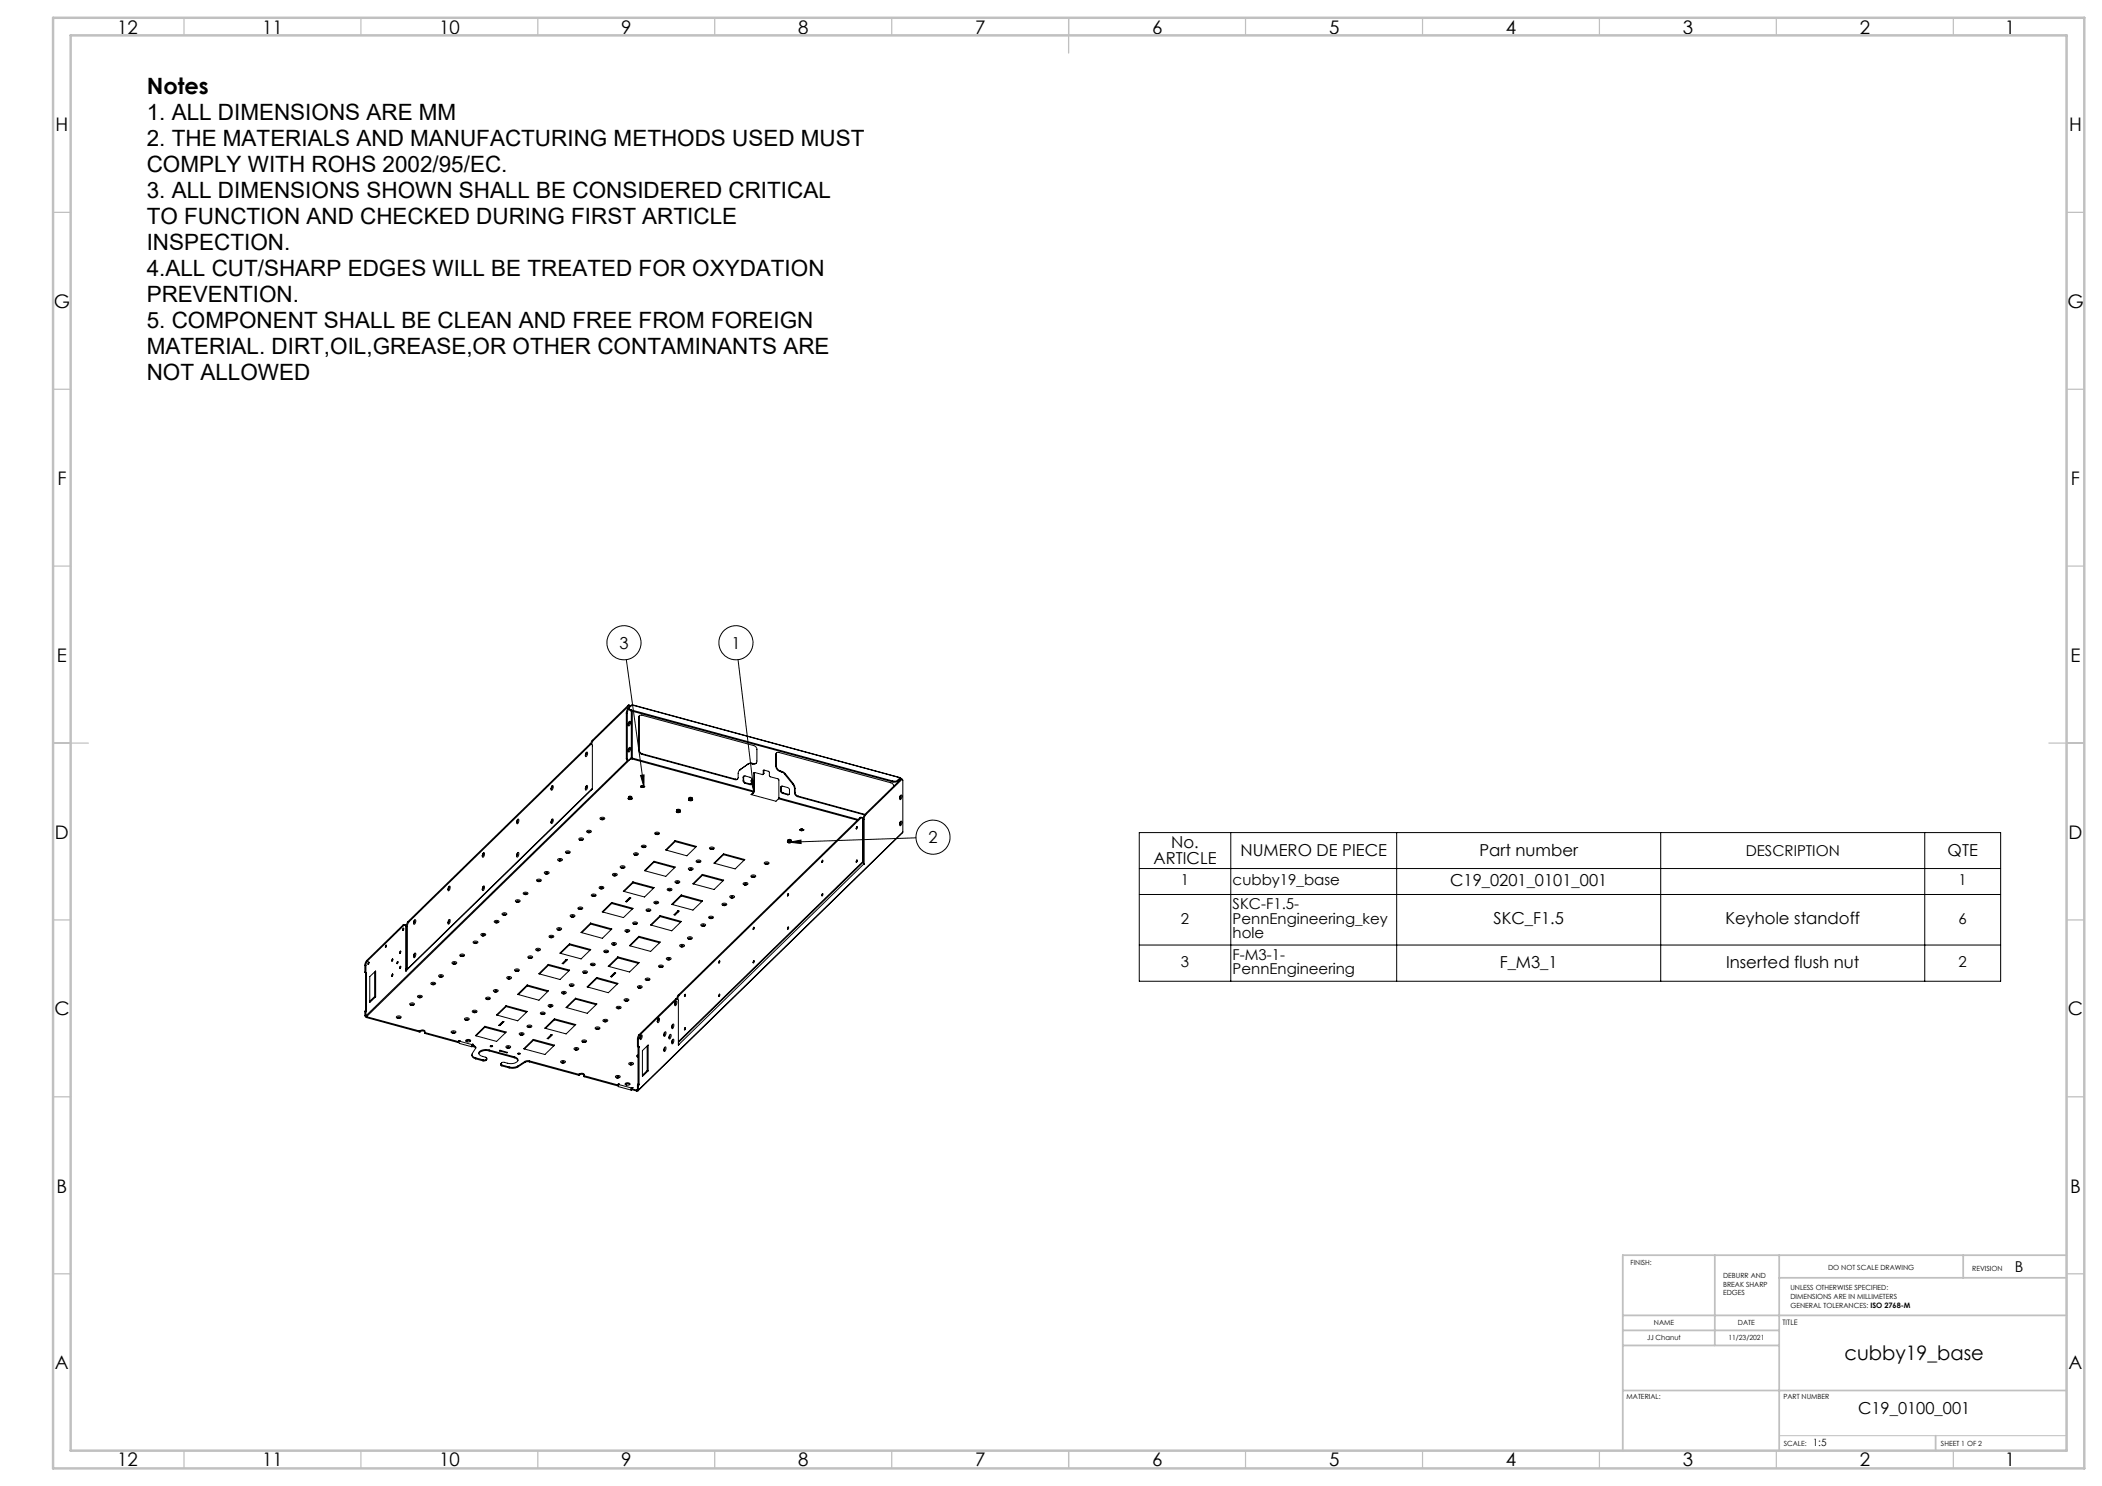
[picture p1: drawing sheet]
<svg xmlns="http://www.w3.org/2000/svg" width="594mm" height="420mm" viewBox="0 0 594 420" stroke-linecap="round" stroke-linejoin="round" font-family="sans-serif">
<g fill="none" stroke="#000" stroke-width=".28">
<path d="M177 186.4l5 36M177.5 199.3h.5M177.5 199.3l-10.1 10M177.5 199.3l.3 .1M177.8 199.4l.2-.1 .1 .3M177.8 199.4l-10.2 9.9M178.1 199.6l-.7 .7M178.1 199.6h.1M178.4 199.5l-.3 .1M178.6 199.3l-.7 .6a.45 .45 0 0 0 0 .5 .45 .45 0 0 0 .4 .2M178.6 199.3l75.9 20.5M178.6 199.3l75.7 20.5"/>
<path d="M208.6 186.5l4.5 37.4M165.6 212.8l.1 .3-.3 .4zM165.7 212.6h.1a.81 .81 0 0 1-.3 1.2v-.6zM166.7 210.3l.2 .1M166.7 210.3l-51.4 50.2M166.9 210.4l.4-.1 .1 .4v12.1M166.9 210.4l-51.3 50.1M167.2 210.3h-.5M167.4 209.3l-.5 .9M167.4 209.3h.2M167.6 209.3l-.4 1M177 214.3l.1 .4 .3 .2"/>
<path d="M177 201.6l.3 .1M177 214.3l.3 .1M177 201.6v12.7M177.3 201.7v12.7M177.4 214.9l-74 72.2M177.4 200.3l-.4 1.3M177.4 200.3h.3M177.7 204.2l-.2 .5M177.7 211.5l-.2 .6M177.7 204.1l.1 .2-.2 .5zM177.7 211.5l.1 .4-.3 .2M177.7 200.3l-.4 1.4"/>
<path d="M177.8 200.2l.1 .5 .4 .2M177.8 200.3h-.1M177.9 203.9a.57 .57 0 0 1 .4 .5 .57 .57 0 0 1-.3 .5l-.2 .3a.75 .75 0 0 1 .1-1.3zM177.9 211.3a.57 .57 0 0 1 .4 .4 .57 .57 0 0 1-.3 .6l-.2 .2a.75 .75 0 0 1 .1-1.2zM178.2 214.4h.1M178.3 214.4l-74.7 73M178.3 214.4l.3 .1M178.3 200.6v.3M178.3 200.6l74 20.2M178.3 200.9l74 20.1M178.4 214.1l-.8 .8-.3-.5M178.4 200.9v13.2"/>
<path d="M178.6 214.5l34.3 9.4M178.7 214.3l-.1 .2M178.7 214.1h-.3M178.7 214.3l34.3 9.3M178.7 201v13.3M180.5 202.8a.69 .69 0 0 1 .9-.7l31.6 8.6a1.19 1.19 0 0 1 .9 1.1v3.3a.89 .89 0 0 1-1.2 .9M180.5 212.1l.4 .8 .5 .3M180.5 202.8v9.3M180.7 212a1.19 1.19 0 0 0 .8 1.1M180.7 202.6l-.2 .2M180.7 212l-.2 .1M180.7 202.6v9.4"/>
<path d="M180.8 202.2l-.1 .4M181 219.2l1-.2v3.4zM181.4 213.2l26.3 7.2M181.5 213.1l-.1 .1M181.5 213.1l26.4 7.1M209.1 217.6l-.5 .7v1.5a.62 .62 0 0 1-.9 .6M209.1 217.6l.2-.2-.3 .3M210 219.7l.1-.3 .4-.1 1.8 .6 .2 1.6-.6 .3M210 219.7v1M210.1 219.6l-.1 .1M210.1 219.6v1M210.2 219.3l-.1 .3"/>
<path d="M211.6 215.8l-.2 .2 .9-.2M211.6 215.8l-2.5 1.8M212.3 215.8l.4 .2M212.4 215.7l-.8 .1M212.4 215.7l.4 .1M212.4 215.7l-.1 .1M212.8 215.8l-.1 .2M213 218.5l.3-.1 2.2 .6 .2-.3M213 218.5v5.1M213 218.5l.2-.1v5M213.7 215.7l-.9 .1M215.7 217.9l.2-.3 1.3 .4 .2 .3 .1 1.1 2.6 .9v5.2"/>
<path d="M215.7 217.9v.8M215.9 218.6l-.2 .3M215.9 217.7l-.2 .2M215.9 217.7v.9M215.9 218.6l-.2 .1M219.2 213.3a.62 .62 0 0 1 .9-.6l31.6 8.5 .7 .5 .2 .5M219.2 216.5a1.71 1.71 0 0 0 1.3 1.6M219.2 213.3v3.2M219.4 216.4a1.71 1.71 0 0 0 1.2 1.5M219.4 213.1l-.2 .2M219.4 216.4l-.2 .1M219.4 213.1v3.3"/>
<path d="M219.5 212.7l-.1 .4M220.5 218.1l.3 .1M220.6 217.9l-.1 .2M220.6 217.9l.4 .1M220.8 218.2l.9 .6M221 218l.9 .6M221 218l-.2 .2M221.7 218.8l2.3 2.8M221.9 218.6l-.2 .2M221.9 218.6l2.3 2.9M254.3 219.8h.2l.1 .2M254.3 219.8l-.7 .7"/>
<path d="M254.3 219.8v.3M146.2 231.8l-.1 .7zM146.3 231.6l.1-.1a.77 .77 0 0 1-.3 1.3v-.7zM155.7 222.9l.3-.2-.1-.4-.2 .6M155.9 231.8l.1 .2-.3 .4zM156 222.1l.1-.1a.8 .8 0 0 1-.3 1.3v-.7zM156 231.5h.1a.77 .77 0 0 1-.3 1.2v-.6zM163.7 237a.72 .72 0 0 1 1.2 .3 .65 .65 0 0 1-.8 .3 .65 .65 0 0 1-.4-.6zM163.9 237.4h.7M165.6 222.3l-.1 .6 .2-.3-.1-.3M165.7 222.1l.1-.1a.84 .84 0 0 1-.3 1.3v-.7zM165.8 234.9a.74 .74 0 0 1 1.3 .2 .83 .83 0 0 1-1.3-.2z"/>
<path d="M166.1 235.1l.4-.1 .3 .3a.35 .35 0 0 1-.4 .1 .35 .35 0 0 1-.3-.3zM166.1 235.2h.7M167.1 223.3h.1M167.2 223.3h-.1M167.2 223.2v.1M167.4 222.8l-52.4 51.3M167.4 222.8l-52.3 51.1M169.6 231.2a.72 .72 0 0 1 1.3 .3 .68 .68 0 0 1-.8 .3 .68 .68 0 0 1-.5-.6zM169.9 231.4a.32 .32 0 0 1 .4-.1 .32 .32 0 0 1 .2 .3l-.3 .1zM169.9 231.5h.6M177.6 225.6l.9-.1a.48 .48 0 0 1-.4 .5 .48 .48 0 0 1-.5-.4zM177.6 225.3l.3 .2"/>
<path d="M177.7 225.4l-.2 .2a.59 .59 0 0 0 .5 .4 .59 .59 0 0 0 .6-.4l-.1-.2M177.7 225.1v.1a.39 .39 0 0 0 .4 .3 .39 .39 0 0 0 .3-.4M177.8 225.1l.7 .1a.39 .39 0 0 1-.4 .2 .39 .39 0 0 1-.4-.3zM177.8 225.5l.1 .3h.4v-.3M178.5 225.3l-.1 .2h-.5M181.1 222.3h.1M181.1 222.3l.4 .2 .4-.1M181.1 222.3a.51 .51 0 0 0 .9 0M181.2 222.4h.1M181.2 222.2a.46 .46 0 0 1 .7 .2 .43 .43 0 0 1-.4 .2 .43 .43 0 0 1-.3-.4zM181.2 222.2l.1 .3 .6-.1M181.2 222.2h.7v.2"/>
<path d="M181.2 222.2l.4-.1 .4 .2M181.2 222.2l-.1 .1M181.3 222.2h.4l.1 .1-.3 .2zM181.3 222.4l.2-.2 .3 .2M181.3 239a.76 .76 0 0 1 1.3 .3 .83 .83 0 0 1-1.3-.2zM181.4 222.4h.3zM181.6 239.3a.33 .33 0 0 1 .4-.1 .33 .33 0 0 1 .2 .3 .33 .33 0 0 1-.4 .1 .33 .33 0 0 1-.2-.3zM181.6 239.4h.6M181.9 222.4h.1M182 222.3h.1M182 222.3l-.1 .1M185.1 235.4a.76 .76 0 0 1 1.2 .3 .83 .83 0 0 1-1.3-.2z"/>
<path d="M185.3 235.8h.7M185.4 235.6l.3-.1 .3 .2-.3 .2zM190.8 237.6v.3M190.8 237.9l-2.5 2.4M190.8 237.9l5.8 1.5M191.2 229.3h1a.48 .48 0 0 1-.5 .4 .48 .48 0 0 1-.5-.4zM191.2 229l.3 .3M191.3 229.1l-.2 .2a.59 .59 0 0 0 .6 .4 .59 .59 0 0 0 .6-.4l-.2-.2M191.3 228.8v.1a.39 .39 0 0 0 .4 .3 .39 .39 0 0 0 .4-.4M191.4 228.8h.6a.34 .34 0 0 1-.3 .3 .34 .34 0 0 1-.4-.3zM191.5 229.3l.1 .2h.2l.1-.2M192.2 229l-.4 .3h-.3"/>
<path d="M194.7 225.6l.2 .3M194.7 225.5l.1-.1a.4 .4 0 0 1 .4-.1 .4 .4 0 0 1 .3 .4l-.4 .1zM194.7 225.8a.56 .56 0 0 0 .4 .6 .56 .56 0 0 0 .7-.4l-.3-.2M194.8 225.8l-.1 .1a.48 .48 0 0 0 .5 .4 .48 .48 0 0 0 .4-.4l-.1-.1M194.8 225.5h-.1a.4 .4 0 0 0 .5 .3 .4 .4 0 0 0 .3-.3M194.8 225.8h.1M194.8 225.8l.1 .1M194.9 225.9l.2 .2 .3-.2M195 225.5h.3zM195.5 225.8l-.6 .1M195.5 225.8h.1M195.6 225.6l-.2 .3h-.5"/>
<path d="M200.5 239.7a.74 .74 0 0 1 1.3 .2 .83 .83 0 0 1-1.3-.2zM200.8 240h.7M200.9 239.8a.33 .33 0 0 1 .3-.1 .33 .33 0 0 1 .3 .3 .33 .33 0 0 1-.4 .1 .33 .33 0 0 1-.2-.3zM207.9 220.2l-.2 .2M208.5 220.2h-.6M210 220.7l.5 .7M210.1 220.6l.6 .6M210.1 220.6l-.1 .1M210.5 221.4l1.4 .4M210.7 221.2l-.2 .2M210.7 221.2l1.4 .4M212.1 221.6h.3"/>
<path d="M212.1 221.6l-.2 .2M212.2 220.6l1-.1-.1 3.4zM212.9 223.9l-.7 .7 7.1 1.9 .7-.7M212.9 223.9v.2M212.9 224.1l-.5 .5M213 223.6l-.1 .3M213.2 223.4l-.3 .7M213.2 223.4l-.2 .2M220 225.8l22.3 6M220.1 225.5l-.1 .3M220.1 225.5l22.4 6.1M220.6 222.6l.1-.3 .5-.1 1.8 .6 .1 1.6-.5 .2"/>
<path d="M220.6 223.6l.1 .3 .5 .3M220.6 222.6v1M220.8 223.5l.5 .6M220.8 222.4l-.2 .2M220.8 223.5l-.2 .1M220.8 222.4v1.1M220.8 222.2v.2M221.2 224.2l1.4 .4M221.3 224.1l-.1 .1M221.3 224.1l1.4 .4M222.6 237.5l.3 .3M222.7 237.7l-.2 .2 .3 .3"/>
<path d="M222.7 237.7l-.1 .3 .2 .2M222.7 224.5h.4M222.7 237.4a.41 .41 0 0 0 .4 .4 .41 .41 0 0 0 .4-.4M222.7 224.5l-.1 .1M222.7 237.4a.32 .32 0 0 1 .5-.2 .32 .32 0 0 1 .1 .4h-.4zM222.7 237.7l.1 .1M222.8 237.8h.1M222.8 237.8l.2 .2h.2l.1-.2M222.9 237.8l.6-.1 .1 .3-.8 .2M223.1 238l3.2-.6 .1 1zM223.5 237.7l.2 .2-.1 .2-.8 .1M223.6 237.5l-.4 .3h-.3"/>
<path d="M224 221.6l.5 1.4M224.2 221.5l.5 1.3M224.2 221.5l-.2 .1M224.5 224.1l.1 .5 .8 .6M224.5 223v1.1M224.7 223.9a1.19 1.19 0 0 0 .9 1.1M224.7 222.8l-.2 .2M224.7 223.9l-.2 .2M224.7 222.8v1.1M225.4 225.2l18.9 5.1M225.6 225l-.2 .2M225.6 225l18.8 5.2"/>
<path d="M226.1 234.5h.1M226.1 234.5l.2 .3 .6-.1M226.1 234.5l.2 .3 .7-.3M226.2 234.4a.44 .44 0 0 1 .4-.1 .44 .44 0 0 1 .3 .4 .43 .43 0 0 1-.4 .1 .43 .43 0 0 1-.3-.4zM226.2 234.4l.1 .4 .6-.1M226.2 234.4h.6l.1 .3M226.2 234.4l-.1 .1M226.2 234.4l.4-.1 .4 .2M226.2 234.7h.1M226.3 234.5l.4-.1 .1 .2-.3 .1zM226.3 234.7l.2-.2 .3 .2M226.4 234.7h.3z"/>
<path d="M226.9 234.7h.1M227 234.5h.1M227 234.5l-.1 .2M242.1 233.7l.2 .2-.3 .4zM242.1 233.7l-.1 .6zM243 231.1h.6M243 231.1l.3 .1M243 231.1l-51.3 50.2M243.3 231.2l.3-.1 .2 .3v12.2M243.3 231.2l-51.4 50.1M243.8 232.3h.1M243.8 232h.1"/>
<path d="M243.9 231.5l.3 .1M243.9 231.5v12.3M244.2 231.6v12.6M244.4 230.2l-.5 1.3M244.4 230.2l.3 .1M244.7 230.3l-.5 1.3M252.3 220.8v.2M253.6 220.5l-.6 .3h-.7M253.6 220.8l-.7 .3-.6-.1M253.6 220.5v.3M254.3 220.2h.1M254.3 220.1l.1 .1"/>
<path d="M254.3 220.1l-.7 .7M254.4 225l-.2 .5M254.4 232.4l-.2 .5M254.4 232.4l.1 .1-.2 .5zM254.4 220.2l.1 .1M254.4 225l-.1 .7zM254.4 220.2v.2M254.6 224.7a.57 .57 0 0 1 .3 .5 .57 .57 0 0 1-.2 .6l-.2 .2a.77 .77 0 0 1 .1-1.3zM254.6 232.1a.57 .57 0 0 1 .3 .5 .57 .57 0 0 1-.2 .5l-.2 .3a.77 .77 0 0 1 .1-1.3zM254.6 220.3h.4M254.6 220l.2 .2M254.6 220.3h.2"/>
<path d="M254.6 220.3l-10.2 9.9M254.6 220l-.2 .2M254.8 220.3h.2l.1 .3v14.5M254.8 220.3l-10.1 10M255.1 235.1l-74.8 73.2M255.1 235.1l-74.7 73M258.8 236.8l-35.7 1.2M321.9 235.3h243.5v42h-243.5zM347.8 235.3v42M394.7 235.3v42M469.3 235.3v42M543.9 235.3v42"/>
<path d="M126.8 250.7l-.2 .7 .3-.3-.2-.3M126.9 259.9h.1a.84 .84 0 0 1-.4 1.3v-.7zM126.9 250.5h.1a.84 .84 0 0 1-.4 1.3v-.7zM136.5 241.3l.1 .1-.3 .5zM136.5 250.7l.1 .2-.3 .4zM136.6 241.1l.1-.1a.81 .81 0 0 1-.4 1.3v-.5zM136.6 250.5l.1-.1a.81 .81 0 0 1-.4 1.3v-.5zM142 258.1a.76 .76 0 0 1 1.2 .4 .83 .83 0 0 1-1.3-.2zM142.2 258.6h.7M142.2 258.4a.33 .33 0 0 1 .4-.1 .33 .33 0 0 1 .2 .3 .33 .33 0 0 1-.3 .1 .33 .33 0 0 1-.3-.3zM145.7 254.5a.72 .72 0 0 1 1.2 .3 .65 .65 0 0 1-.7 .3 .65 .65 0 0 1-.5-.6zM146 254.8l.3-.1 .3 .1-.3 .2z"/>
<path d="M146 254.9h.6M146.2 241.2l-.1 .7zM146.3 241l.1-.1a.81 .81 0 0 1-.3 1.3v-.7zM148 252.3a.73 .73 0 0 1 1.2 .3 .83 .83 0 0 1-1.4-.2zM148.2 252.6l.4-.1 .3 .2-.4 .2zM148.2 252.7h.6M151.7 248.6a.75 .75 0 0 1 1.2 .4 .67 .67 0 0 1-.7 .2 .67 .67 0 0 1-.5-.6zM152 248.9a.33 .33 0 0 1 .3-.1 .33 .33 0 0 1 .3 .3 .33 .33 0 0 1-.4 .1 .33 .33 0 0 1-.2-.3zM152 249h.6M153.9 246.5a.72 .72 0 0 1 1.2 .3 .65 .65 0 0 1-.7 .3 .65 .65 0 0 1-.5-.6zM154.2 246.9h.6M154.2 246.8a.33 .33 0 0 1 .4-.2 .33 .33 0 0 1 .2 .3 .33 .33 0 0 1-.4 .1 .33 .33 0 0 1-.2-.2z"/>
<path d="M157.7 242.8a.73 .73 0 0 1 1.2 .3 .83 .83 0 0 1-1.3-.2zM157.9 243.2h.7M158 243.1a.33 .33 0 0 1 .3-.1 .33 .33 0 0 1 .3 .3 .33 .33 0 0 1-.4 .1 .33 .33 0 0 1-.2-.3zM159.9 240.6a.75 .75 0 0 1 1.2 .4 .81 .81 0 0 1-1.3-.2zM160.1 241.1h.7M160.2 240.9a.33 .33 0 0 1 .3-.1 .33 .33 0 0 1 .3 .3 .33 .33 0 0 1-.4 .1 .33 .33 0 0 1-.2-.3zM161.2 258.7a.73 .73 0 0 1 1.2 .3 .65 .65 0 0 1-.7 .3 .65 .65 0 0 1-.5-.6zM161.5 259.1h.6M163.4 256.5a.76 .76 0 0 1 1.2 .3 .83 .83 0 0 1-1.3-.2zM163.7 256.8a.33 .33 0 0 1 .3-.1 .33 .33 0 0 1 .3 .3 .33 .33 0 0 1-.4 .1 .33 .33 0 0 1-.2-.3zM163.7 256.9h.6M167.2 252.9a.76 .76 0 0 1 1.2 .3 .83 .83 0 0 1-1.3-.2z"/>
<path d="M167.4 253.2l.4-.2 .3 .2-.4 .2zM167.4 253.2h.7M169.4 250.7a.73 .73 0 0 1 1.2 .3 .83 .83 0 0 1-1.3-.2zM169.7 251.1h.6M169.8 250.9l.5 .2-.4 .1-.3-.1zM170.2 257.7l2.7-2.6 6 1.6-2.7 2.6zM172.9 255.4l-2.5 2.4M172.9 255.1v.3M172.9 255.4l5.8 1.5M173.1 247.1a.73 .73 0 0 1 .7-.3 .73 .73 0 0 1 .6 .6 .81 .81 0 0 1-1.3-.3zM173.4 247.3a.33 .33 0 0 1 .4-.1 .33 .33 0 0 1 .2 .3 .33 .33 0 0 1-.3 .1 .33 .33 0 0 1-.3-.3zM173.4 247.4h.7"/>
<path d="M175.4 244.8a.71 .71 0 0 1 1.2 .4 .65 .65 0 0 1-.8 .3 .65 .65 0 0 1-.4-.7zM175.6 245.3h.7M175.6 245.1a.33 .33 0 0 1 .4-.1 .33 .33 0 0 1 .2 .3 .33 .33 0 0 1-.3 .1 .33 .33 0 0 1-.3-.3zM176.1 251.9l2.8-2.6 6 1.6-2.8 2.6zM177.9 253.7l.4 .1-1.2 1.1-.3-.1zM177.9 253.7v.3M177.9 254l-.9 .9M177.9 254h.1M178.9 249.3v.2M178.9 249.5l-2.5 2.5M178.9 249.5l5.7 1.6M179 241.3a.74 .74 0 0 1 1.3 .2 .83 .83 0 0 1-1.3-.2z"/>
<path d="M179.4 241.6h.6M179.4 241.5a.33 .33 0 0 1 .4-.2 .33 .33 0 0 1 .2 .3 .33 .33 0 0 1-.3 .2 .33 .33 0 0 1-.3-.3zM182.1 246.1l2.7-2.7 6 1.7-2.7 2.6zM182.7 257.1a.73 .73 0 0 1 1.2 .3 .65 .65 0 0 1-.8 .3 .65 .65 0 0 1-.4-.6zM182.9 257.5h.7M184.8 243.4v.3M184.8 243.7l-2.4 2.4M184.8 243.7l5.8 1.6M184.9 254.9a.76 .76 0 0 1 1.2 .3 .83 .83 0 0 1-1.3-.2zM185.1 255.3h.7M186.5 258.8v.3M186.5 259.1l-2.5 2.4"/>
<path d="M186.5 259.1l5.8 1.5M188.1 240.2l2.7-2.6 6 1.6-2.7 2.7zM188.6 251.2a.76 .76 0 0 1 1.3 .3 .83 .83 0 0 1-1.3-.2zM188.9 251.5a.32 .32 0 0 1 .4-.1 .32 .32 0 0 1 .2 .3l-.3 .1zM188.9 251.6h.6M189.8 255.6l2.7-2.6 6 1.6-2.7 2.6zM190.9 249.1a.73 .73 0 0 1 1.2 .3 .83 .83 0 0 1-1.4-.2zM191.1 249.4l.6-.1a.3 .3 0 0 1-.3 .3 .3 .3 0 0 1-.3-.2zM191.1 249.5h.6M191.6 257.4l.3 .1-1.1 1.1-.3-.1zM191.6 257.4v.3M191.6 257.7l-.9 .9"/>
<path d="M191.6 257.7h.1M192.5 253v.2M192.5 253.2l-2.5 2.5M192.5 253.2l5.8 1.6M194.6 245.4a.72 .72 0 0 1 1.2 .3 .81 .81 0 0 1-1.3-.2zM194.9 245.7a.35 .35 0 0 1 .4-.2 .35 .35 0 0 1 .2 .3l-.3 .1zM194.9 245.8h.6M195.8 249.8l2.7-2.7 6 1.7-2.7 2.6zM196.8 243.2a.71 .71 0 0 1 1.2 .4 .65 .65 0 0 1-.7 .3 .65 .65 0 0 1-.5-.7zM197.1 243.6h.6M197.1 243.5a.33 .33 0 0 1 .4-.1 .33 .33 0 0 1 .2 .3 .33 .33 0 0 1-.4 .1 .33 .33 0 0 1-.2-.3zM198.5 247.1v.3"/>
<path d="M198.5 247.4l-2.5 2.5M198.5 247.4l5.8 1.6M200.3 259.1a.71 .71 0 0 1 1.2 .4 .83 .83 0 0 1-1.2-.3zM200.6 259.5h.7M200.6 259.4a.33 .33 0 0 1 .4-.1 .33 .33 0 0 1 .2 .3 .33 .33 0 0 1-.3 .1 .33 .33 0 0 1-.3-.3zM201.8 244l2.7-2.7 6 1.6-2.7 2.7zM204.1 255.4a.72 .72 0 0 1 1.2 .3 .65 .65 0 0 1-.7 .3 .65 .65 0 0 1-.5-.6zM204.4 255.9h.6M204.5 241.3v.3M204.5 241.6l-2.5 2.4M204.5 241.6l5.8 1.6M206.3 253.3a.76 .76 0 0 1 1.2 .3 .83 .83 0 0 1-1.3-.2z"/>
<path d="M206.6 253.7h.6M210.1 249.6a.72 .72 0 0 1 1.2 .3 .83 .83 0 0 1-1.3-.2zM210.3 249.9h.1a.32 .32 0 0 1 .3-.2 .32 .32 0 0 1 .3 .3l-.4 .1zM210.4 250h.6M212.3 247.5a.73 .73 0 0 1 1.2 .3 .83 .83 0 0 1-1.3-.2zM212.5 247.8h.7M212.7 247.7h.4a.25 .25 0 0 1-.2 .3 .25 .25 0 0 1-.2-.3zM216 243.9a.73 .73 0 0 1 .7-.3 .73 .73 0 0 1 .6 .5 .81 .81 0 0 1-1.3-.2zM216.3 244.1l.1-.1a.33 .33 0 0 1 .3-.1 .33 .33 0 0 1 .3 .3l-.4 .1zM216.3 244.2h.7M222.7 252.6a.28 .28 0 0 1 .1 .4 .28 .28 0 0 1-.3 .2zM222.7 252.6l-.1 .6z"/>
<path d="M232.4 243.2v.6a.31 .31 0 0 1-.2-.3 .31 .31 0 0 1 .2-.3zM232.4 243.2l-.1 .6zM232.4 252.6l-.1 .6zM232.4 252.5v.7a.33 .33 0 0 1-.2-.4 .33 .33 0 0 1 .2-.3zM242 243.2l.2-.1 .1 .3-.3 .3zM242.1 243.1l-.1 .6zM243.8 243.6l.1 .2M243.8 243.6l-52.1 50.8M243.9 243.8l.2 .4M243.9 243.8l-52.2 50.9M244.1 244.2l-52.3 51.1M244.1 244.2h.1"/>
<path d="M321.9 252.8h243.5M321.9 245.5h243.5M103.1 274.8l.5 .2M103.1 272.8l.3 .1M103.1 274.8l.3 .1M103.1 272.8v2M103.3 274.9v10.5M103.4 274.9l.2 .1M103.4 272.9v2M103.6 271.5l-.5 1.3M103.6 271.5l.3 .1M103.6 275v10.5"/>
<path d="M103.9 271.6l-.5 1.3M104 272.5l.2-.6-.2 .6M104.1 272v-.1a.33 .33 0 0 1 .3 .4 .33 .33 0 0 1-.3 .3zM104.5 276l1.7-1.6v7.3l-1.7 1.6zM105.9 274.7v7M109 267.2l.2 .1-.3 .5zM109.1 267.1l-.2 .6zM110.8 275.4h.2l-.2 .6zM110.8 271.1l.2-.1v.3l-.3 .4zM110.9 271l-.2 .6 .2-.6M110.9 275.3l-.2 .6 .2-.6M112.3 271.8v.6a.31 .31 0 0 1-.2-.3 .31 .31 0 0 1 .2-.3z"/>
<path d="M112.4 271.8l-.2 .6zM113.1 268.9l.2 .1-.3 .5zM113.1 273.1l.2 .2-.3 .5zM113.1 268.8l-.1 .6zM113.1 273.1l-.1 .6zM113.9 262.4v.6a.31 .31 0 0 1-.2-.3 .31 .31 0 0 1 .2-.3zM113.9 261.4l.3 .1M113.9 261.4l-10.3 10.1M114 262.3l-.2 .6 .2-.5M114.2 261.5l.3-.1 .2 .3 .1 12.7M114.2 261.5l-10.3 10.1M114.5 261.4h-.6"/>
<path d="M114.7 274.4h.1M114.7 274.3h.1M114.7 273.9l.2 .3M114.8 274.3v.1M114.8 273.8l-.1 .1M114.8 261.8v12M114.8 261.8l.3 .1M114.8 273.8l.3 .1M114.9 274.2l-.1 .1M115.1 273.9l-.2 .3M115.1 261.9v12M115.3 260.5l-.5 1.3"/>
<path d="M115.3 260.5h.3M115.6 260.5l-.5 1.4M117 260.2l.2 .3-.3 .4 .2-.7M117.1 269.6l-.2 .7 .3-.4-.2-.2M117.2 260l.1-.1a.81 .81 0 0 1-.4 1.3v-.7zM117.2 269.4h.1a.81 .81 0 0 1-.4 1.2v-.6zM121.7 277.9a.74 .74 0 0 1 1.3 .2 .83 .83 0 0 1-1.3-.2zM122.1 278.2h.6M122.2 278h.5a.25 .25 0 0 1-.3 .3 .25 .25 0 0 1-.2-.3zM124 275.6a.76 .76 0 0 1 1.3 .4 .83 .83 0 0 1-1.3-.3zM124.3 276.1h.7M126.7 260.2l.2 .3-.3 .3z"/>
<path d="M127.8 272a.69 .69 0 0 1 .7-.2 .69 .69 0 0 1 .5 .5 .65 .65 0 0 1-.7 .3 .65 .65 0 0 1-.5-.6zM128.1 272.4h.6M128.1 272.2a.33 .33 0 0 1 .4-.1 .33 .33 0 0 1 .2 .3 .33 .33 0 0 1-.4 .1 .33 .33 0 0 1-.2-.3zM130 269.8a.7 .7 0 0 1 1.2 .3 .83 .83 0 0 1-1.3-.2zM130.2 270.1h.1a.35 .35 0 0 1 .3-.1 .35 .35 0 0 1 .3 .2l-.3 .2zM130.3 270.2h.6M133.8 266.1a.75 .75 0 0 1 1.2 .4 .67 .67 0 0 1-.7 .2 .67 .67 0 0 1-.5-.6zM134.1 266.4a.33 .33 0 0 1 .3-.1 .33 .33 0 0 1 .3 .3 .33 .33 0 0 1-.4 .1 .33 .33 0 0 1-.2-.3zM134.1 266.5h.6M135.9 264.1a.73 .73 0 0 1 .7-.3 .73 .73 0 0 1 .6 .5 .81 .81 0 0 1-1.3-.2zM136.2 264.4h.7M136.3 264.2a.33 .33 0 0 1 .3-.1 .33 .33 0 0 1 .3 .3 .33 .33 0 0 1-.4 .1 .33 .33 0 0 1-.2-.3z"/>
<path d="M139.4 279.9a.73 .73 0 0 1 .7-.3 .73 .73 0 0 1 .6 .6 .83 .83 0 0 1-1.3-.3zM139.7 260.4a.74 .74 0 0 1 1.3 .2 .83 .83 0 0 1-1.3-.2zM140 260.7h.7M143.2 276.3a.74 .74 0 0 1 1.3 .2 .83 .83 0 0 1-1.3-.2zM143.5 276.6h.7M145.5 274a.76 .76 0 0 1 1.2 .3 .83 .83 0 0 1-1.3-.2zM145.8 274.3l.3-.1 .3 .2-.3 .1zM145.8 274.4h.6M149 278.7l-2.5 2.4M149 278.7l5.8 1.6M149 278.4v.3M149.3 270.3a.75 .75 0 0 1 1.2 .4 .83 .83 0 0 1-1.3-.2z"/>
<path d="M149.5 270.7h.7M149.5 270.6a.33 .33 0 0 1 .4-.1 .33 .33 0 0 1 .2 .3 .33 .33 0 0 1-.3 .1 .33 .33 0 0 1-.3-.3zM151.5 268.2a.7 .7 0 0 1 1.2 .3 .83 .83 0 0 1-1.3-.2zM151.7 268.5l.1-.1a.33 .33 0 0 1 .3-.1 .33 .33 0 0 1 .3 .3l-.4 .1zM151.7 268.6h.7M152.3 275.2l2.6-2.6 6.1 1.6-2.7 2.6zM154.9 272.9l-2.4 2.4M154.9 272.6v.3M154.9 272.9l5.9 1.5M155.2 264.6a.73 .73 0 0 1 .7-.3 .73 .73 0 0 1 .6 .5 .81 .81 0 0 1-1.3-.2zM155.5 264.8a.33 .33 0 0 1 .4-.1 .33 .33 0 0 1 .2 .3 .33 .33 0 0 1-.4 .1 .33 .33 0 0 1-.2-.3zM155.5 264.9h.6"/>
<path d="M157.4 262.3a.71 .71 0 0 1 1.2 .4 .65 .65 0 0 1-.7 .3 .65 .65 0 0 1-.5-.7zM157.7 262.8h.7M157.7 262.6a.33 .33 0 0 1 .4-.1 .33 .33 0 0 1 .2 .3 .33 .33 0 0 1-.3 .1 .33 .33 0 0 1-.3-.3zM158.2 269.4l2.7-2.6 6 1.6-2.7 2.6zM160 271.2l.3 .1-1.1 1.1-.3-.1zM160 271.2v.3M160 271.5l-.9 .9M160 271.5h.1M160.9 267l-2.5 2.4M160.9 266.8v.2M160.9 267l5.8 1.6M161 278.2a.72 .72 0 0 1 1.2 .3 .65 .65 0 0 1-.7 .3 .65 .65 0 0 1-.5-.6z"/>
<path d="M161.2 278.6h.7M161.3 278.4l.5 .1 .1 .2a.33 .33 0 0 1-.4 .1 .33 .33 0 0 1-.2-.3zM164.2 263.5l2.7-2.6 6 1.7-2.7 2.6zM164.6 274.7a.74 .74 0 0 1 1.3 .2 .83 .83 0 0 1-1.3-.2zM165 274.9h.7M165.9 278.9l2.7-2.6 6 1.6-2.7 2.7zM166.9 260.9v.3M166.9 261.2l-2.5 2.4M166.9 261.2l5.8 1.6M166.9 272.4a.76 .76 0 0 1 1.3 .3 .83 .83 0 0 1-1.3-.2zM167.2 272.7l.4-.1 .3 .2-.4 .1zM167.2 272.8h.7"/>
<path d="M168.6 276.3v.3M168.6 276.6l-2.5 2.4M168.6 276.6l5.8 1.5M170.7 268.7a.75 .75 0 0 1 1.2 .3 .81 .81 0 0 1-1.3-.2zM171 269.1h.6M171 269a.33 .33 0 0 1 .4-.1 .33 .33 0 0 1 .2 .3 .33 .33 0 0 1-.4 .1 .33 .33 0 0 1-.2-.3zM171.9 273.1l2.7-2.6 6 1.6-2.7 2.6zM172.9 266.6a.7 .7 0 0 1 1.2 .3 .83 .83 0 0 1-1.3-.2zM173.2 267h.6M173.2 266.8a.33 .33 0 0 1 .4-.1 .33 .33 0 0 1 .2 .3 .33 .33 0 0 1-.3 .1 .33 .33 0 0 1-.3-.3zM173.7 274.9l.3 .1-1.1 1.1-.4-.1zM173.7 274.9v.3"/>
<path d="M173.7 275.2l-.9 .9M173.7 275.2h.1M174.6 270.5v.2M174.6 270.7l-2.5 2.5M174.6 270.7l5.8 1.6M176.7 262.9a.72 .72 0 0 1 1.2 .3 .86 .86 0 0 1-1.3-.2zM177 263.2a.35 .35 0 0 1 .3-.2 .35 .35 0 0 1 .3 .3l-.5 .1zM177 263.3h.6M177.9 267.3l2.7-2.7 6 1.7-2.7 2.6zM178.9 260.7a.71 .71 0 0 1 1.2 .4 .77 .77 0 0 1-1.3-.3zM179.1 261.1h.7M179.2 261a.33 .33 0 0 1 .3-.1 .33 .33 0 0 1 .3 .3 .33 .33 0 0 1-.4 .1 .33 .33 0 0 1-.2-.3z"/>
<path d="M180.2 278.7a.73 .73 0 0 1 1.2 .4 .83 .83 0 0 1-1.3-.2zM180.4 279.1l.1-.1a.33 .33 0 0 1 .4-.1 .33 .33 0 0 1 .2 .3zM180.5 279.2h.6M180.6 264.6v.3M180.6 264.9l-2.5 2.4M180.6 264.9l5.8 1.6M182.4 276.6a.72 .72 0 0 1 1.2 .3 .65 .65 0 0 1-.7 .3 .65 .65 0 0 1-.5-.6zM182.7 277h.6M182.8 276.8h.5v.3a.33 .33 0 0 1-.4 .1 .33 .33 0 0 1-.2-.3zM183.8 261.4l2.7-2.6 6 1.6-2.7 2.7zM186.2 272.9a.72 .72 0 0 1 1.2 .3 .65 .65 0 0 1-.7 .3 .65 .65 0 0 1-.5-.6zM186.4 273.3h.7"/>
<path d="M186.5 273.1l.6 .2-.5 .1-.2-.1zM188.4 270.8a.76 .76 0 0 1 1.2 .3 .83 .83 0 0 1-1.3-.2zM188.7 271.1l.3-.1 .3 .1-.4 .2zM188.7 271.2h.6M192.2 267.1a.75 .75 0 0 1 1.2 .3 .81 .81 0 0 1-1.3-.2zM192.4 267.4a.33 .33 0 0 1 .4-.2 .33 .33 0 0 1 .2 .3 .33 .33 0 0 1-.3 .1 .33 .33 0 0 1-.3-.2zM192.4 267.5h.7M194.4 264.9a.72 .72 0 0 1 1.2 .4 .83 .83 0 0 1-1.3-.2zM194.6 265.3h.7M194.7 265.2a.33 .33 0 0 1 .3-.1 .33 .33 0 0 1 .3 .3 .33 .33 0 0 1-.4 .1 .33 .33 0 0 1-.2-.3zM198.2 261.2a.73 .73 0 0 1 1.2 .4 .83 .83 0 0 1-1.4-.2zM198.4 261.6v-.1a.33 .33 0 0 1 .4-.1 .33 .33 0 0 1 .2 .3z"/>
<path d="M198.4 261.7h.6M203.1 272.2l.2-.6-.1 .6M203.2 271.7l.2-.1v.1l-.2 .5zM213 271.6l.1 .1-.2 .5zM213 262.1a.33 .33 0 0 1 .2 .3 .33 .33 0 0 1-.3 .3zM213 262.1l-.2 .6zM213 271.5l-.2 .6zM222.7 262.1a.29 .29 0 0 1 .1 .3 .29 .29 0 0 1-.3 .2zM222.7 262l-.1 .6zM321.9 267.1h243.5M103.1 287l.5 .6M103.1 285.9v1.1"/>
<path d="M103.1 285.9l.3 .1M103.1 287l.3 .1M103.2 285.7l-.1 .2M103.2 285.7l.3 .1M103.3 285.4l-.1 .3M103.3 285.4l.3 .1M103.4 287.1l.2 .3M103.4 286v1.1M103.5 285.8l-.1 .2M103.6 285.5l-.1 .3M103.6 287.4l14.9 4M103.6 287.6l14.9 4.1"/>
<path d="M103.6 287.4v.2M105.9 281.7h.3M105.9 281.7l-1.4 1.3M112 287.4a.73 .73 0 0 1 .7-.3 .73 .73 0 0 1 .6 .5 .81 .81 0 0 1-1.3-.2zM112.4 287.6l.6 .1-.4 .1zM112.4 287.7h.6M115.9 283.6a.76 .76 0 0 1 1.2 .3 .83 .83 0 0 1-1.3-.2zM116.1 283.9a.33 .33 0 0 1 .4-.1 .33 .33 0 0 1 .2 .3 .33 .33 0 0 1-.3 .1 .33 .33 0 0 1-.3-.3zM116.1 284h.7M118 281.6a.74 .74 0 0 1 1.3 .2 .83 .83 0 0 1-1.3-.2zM118.3 281.9h.7M118.4 281.7a.33 .33 0 0 1 .3-.1 .33 .33 0 0 1 .3 .3 .33 .33 0 0 1-.4 .1 .33 .33 0 0 1-.2-.3z"/>
<path d="M118.5 291.4v.3M118.7 291.6a.99 .99 0 0 1 1.4 0M118.7 291.6l-.2 .1M118.8 291.3a.86 .86 0 0 1 1.3 .2l-.1 .1M118.8 291.3l-.3 .1M118.8 291.3l-.1 .3M120 291.7l.1 .1M120 291.7l.1 .4M120 291.6v.1M120.1 291.8l9.3 2.6M120.1 291.8v.3M120.1 292.1l9.3 2.6"/>
<path d="M127.6 291.5a.76 .76 0 0 1 1.2 .3 .83 .83 0 0 1-1.3-.2zM127.8 291.8h.7a.33 .33 0 0 1-.3 .2 .33 .33 0 0 1-.4-.2zM127.8 291.9h.7M129.4 294.4v.3M129.8 294.1l.2 .1-.1 .1M129.8 294.1l-.4 .3M129.8 294.1v.2M129.8 294.3l-.4 .4M129.8 294.3v.1M129.9 294.3l-.1 .6 3.6 1M129.9 294.3l3.5 1M131.3 287.8a.75 .75 0 0 1 1.3 .4 .81 .81 0 0 1-1.3-.3z"/>
<path d="M131.6 288.2h.7M131.6 294.1a.77 .77 0 0 1 1.4 .2 .87 .87 0 0 1-1.4-.2zM131.6 288.1a.33 .33 0 0 1 .4-.1 .33 .33 0 0 1 .2 .3 .33 .33 0 0 1-.3 .1 .33 .33 0 0 1-.3-.3zM131.7 294.3l.6-.2 .7 .2M133.4 298.1a1.07 1.07 0 0 0 1 1.2M133.4 295.3v.5M133.4 295.5h.1M133.6 285.7a.72 .72 0 0 1 1.2 .3 .81 .81 0 0 1-1.3-.2zM133.6 295.5l.3 .1M133.6 295.1l.2 .1-.2 .3M133.6 295.1l-.2 .2M133.6 295.8l.3 .1"/>
<path d="M133.6 295.1v.3M133.6 295.5v.3M133.6 295.4l-.2 .1M133.6 295.4h.1M133.6 295.7l-.2 .1M133.8 286.1h.6M133.8 285.9a.33 .33 0 0 1 .4-.1 .33 .33 0 0 1 .2 .3 .33 .33 0 0 1-.3 .1 .33 .33 0 0 1-.3-.3zM133.9 295.6l.5 .3v.3M133.9 295.9l.5 .3M133.9 295.6v.3M134.3 292.7l2.7-2.6 6.1 1.6-2.8 2.6zM134.4 296.2l-.9 1.6a.97 .97 0 0 0 .9 1.2"/>
<path d="M134.4 299l2.1 .6M134.4 299v.3M134.4 299.3l2.1 .5M136.5 299.6v.2M137 290.1v.3M137 290.4l-2.5 2.4M137 290.4l5.8 1.5M137.3 299.4l-.8 .2M137.3 299.7l-.8 .1M137.3 299.4v.3M137.3 282a.73 .73 0 0 1 1.2 .3 .83 .83 0 0 1-1.3-.2zM137.5 299.2l-.2 .2"/>
<path d="M137.5 299.2v.3M137.5 299.5l-.2 .2M137.5 299.1v.4M137.6 282.3a.33 .33 0 0 1 .3-.1 .33 .33 0 0 1 .3 .3 .33 .33 0 0 1-.4 .1 .33 .33 0 0 1-.2-.3zM137.6 282.4h.6M138.2 296.8a2.5 2.5 0 0 0-2.9 .8l.4 .7 1.7 .6 .1 .3M138.2 297a2.62 2.62 0 0 0-2.9 .8M138.2 296.8l7.1 1.9M138.2 296.8v.2M138.2 297l7.1 2M138.5 295.8h.7M138.6 295.6a.29 .29 0 0 1 .3-.1 .29 .29 0 0 1 .2 .3l-.4 .1z"/>
<path d="M139.8 280.3h.6M139.8 280.1a.33 .33 0 0 1 .4-.1 .33 .33 0 0 1 .2 .3 .33 .33 0 0 1-.4 .1 .33 .33 0 0 1-.2-.3zM140.3 286.9l2.7-2.6 6 1.6-2.7 2.6zM140.9 289.8l1.2-1.1 .3 .1-1.1 1.1zM141.3 296.8l2.1 .6-.1 .2-2.2-.6zM141.3 296.8v.3M142.1 288.7v.3M142.1 289l-1 .9M142.1 289h.1M143 284.5l-2.5 2.4M143 284.3v.2M143 284.5l5.8 1.6"/>
<path d="M143.1 295.7a.72 .72 0 0 1 1.2 .3 .65 .65 0 0 1-.8 .3 .65 .65 0 0 1-.4-.6zM143.3 296.1h.7M145.3 298.7a.84 .84 0 0 1 1 .5 .84 .84 0 0 1-.4 1 3.9 3.9 0 0 1-3.4 0l-.6 .1-.4 .3 .3 .4M145.3 299l.6 .2 .5 .5M145.3 298.7v.3M146.3 281l2.7-2.6 6 1.7-2.7 2.6zM146.3 297.9h.7M146.4 297.7a.33 .33 0 0 1 .3-.1 .33 .33 0 0 1 .3 .3 .33 .33 0 0 1-.4 .1 .33 .33 0 0 1-.2-.3zM146.7 292.2a.72 .72 0 0 1 .7-.4 .72 .72 0 0 1 .6 .6 .83 .83 0 0 1-1.3-.2zM147.1 292.4h.6M147.1 292.3a.33 .33 0 0 1 .4-.1 .33 .33 0 0 1 .2 .3 .33 .33 0 0 1-.4 .1 .33 .33 0 0 1-.2-.3zM148 296.4l2.7-2.6 6 1.6-2.7 2.6z"/>
<path d="M148.3 300l-1.9 1.3M148.3 300v.3M149 289.9a.72 .72 0 0 1 1.2 .3 .83 .83 0 0 1-1.3-.2zM149.3 290.2a.32 .32 0 0 1 .3-.2 .32 .32 0 0 1 .3 .3l-.3 .1zM149.3 290.3h.6M149.6 299.8l-1.3 .2M149.6 299.8l13.9 3.8M149.6 299.8v.3M150.7 293.8v.3M150.7 294.1l-2.5 2.4M150.7 294.1l5.8 1.5M152.8 286.2a.75 .75 0 0 1 1.2 .3 .81 .81 0 0 1-1.3-.2z"/>
<path d="M153 286.6h.7M153.1 286.5a.33 .33 0 0 1 .3-.1 .33 .33 0 0 1 .3 .2 .33 .33 0 0 1-.4 .2 .33 .33 0 0 1-.2-.3zM154 290.6l2.7-2.6 6 1.6-2.7 2.6zM154.6 293.5l1.2-1.1 .3 .1-1.2 1.1zM155 284a.72 .72 0 0 1 1.2 .4 .81 .81 0 0 1-1.3-.3zM155.3 284.5h.6M155.3 284.3a.33 .33 0 0 1 .4-.1 .33 .33 0 0 1 .2 .3 .33 .33 0 0 1-.4 .1 .33 .33 0 0 1-.2-.3zM155.8 292.4v.3M155.8 292.7l-1 .9M155.8 292.7h.1M156.7 288v.2M156.7 288.2l-2.5 2.4"/>
<path d="M156.7 288.2l5.8 1.6M158.7 280.5a.74 .74 0 0 1 1.3 .2 .83 .83 0 0 1-1.3-.2zM159 280.7a.35 .35 0 0 1 .4-.2 .35 .35 0 0 1 .3 .3l-.5 .1zM159 280.8h.7M159.9 284.7l2.7-2.6 6.1 1.7-2.8 2.6zM162.2 296.4a.74 .74 0 0 1 1.3 .2 .83 .83 0 0 1-1.3-.2zM162.5 296.6l.4-.2 .3 .2-.4 .2zM162.6 296.6h.6M162.6 282.1v.3M162.6 282.4l-2.4 2.4M162.6 282.4l5.9 1.6M164.5 294.1a.72 .72 0 0 1 1.2 .3 .65 .65 0 0 1-.7 .3 .65 .65 0 0 1-.5-.6z"/>
<path d="M164.7 294.5h.7M164.9 294.3l.5 .2-.5 .1-.2-.1zM168.3 290.4a.69 .69 0 0 1 .7-.2 .69 .69 0 0 1 .5 .5 .65 .65 0 0 1-.7 .3 .65 .65 0 0 1-.5-.6zM168.5 290.8h.7M168.6 290.7a.33 .33 0 0 1 .3-.1 .33 .33 0 0 1 .3 .2 .33 .33 0 0 1-.4 .2 .33 .33 0 0 1-.2-.3zM170.5 288.3a.72 .72 0 0 1 1.2 .3 .83 .83 0 0 1-1.3-.2zM170.7 288.6a.32 .32 0 0 1 .4-.2 .32 .32 0 0 1 .2 .3l-.3 .1zM170.7 288.7h.7M174.2 284.6a.75 .75 0 0 1 1.3 .3 .81 .81 0 0 1-1.3-.2zM174.5 284.9a.33 .33 0 0 1 .4-.2 .33 .33 0 0 1 .2 .3 .33 .33 0 0 1-.3 .1 .33 .33 0 0 1-.3-.2zM174.5 285h.7M176.4 282.5a.73 .73 0 0 1 .7-.3 .73 .73 0 0 1 .6 .6 .81 .81 0 0 1-1.3-.3z"/>
<path d="M176.7 282.8h.6M176.7 282.7a.33 .33 0 0 1 .4-.1 .33 .33 0 0 1 .2 .3 .33 .33 0 0 1-.3 .1 .33 .33 0 0 1-.3-.3zM180.1 295.7l.5 .2M180.1 293.7l.3 .1M180.1 295.7l.3 .1M180.1 293.7v2M180.3 295.9h.1M180.3 298.2l-.4 .2 .4 .4M180.3 298.5v.3M180.3 298.6l-.1 .1M180.3 295.9v10.5M180.4 295.8l.2 .1"/>
<path d="M180.4 293.8v2M180.6 292.4l-.5 1.3M180.6 295.9v10.5M180.6 292.4l.3 .1M180.9 292.5l-.5 1.3M181 292.8l-.1 .7 .3-.5-.2-.2M181.2 292.5a.57 .57 0 0 1 .4 .5 .57 .57 0 0 1-.3 .6l-.2 .2a.75 .75 0 0 1 .1-1.3zM181.5 297l1.7-1.6v7.3l-1.7 1.6zM182.9 295.6v7M185.9 288l.2 .2-.3 .5zM186 287.9l.1-.1a.57 .57 0 0 1 .4 .5 .57 .57 0 0 1-.3 .5l-.2 .2a.74 .74 0 0 1 0-1.1zM187.7 291.9l.2 .3-.3 .3 .1-.6"/>
<path d="M187.7 296.2l-.1 .6 .3-.3-.2-.3M187.9 291.7a.55 .55 0 0 1 .4 .4 .55 .55 0 0 1-.3 .6l-.2 .2a.77 .77 0 0 1 .1-1.2zM187.9 295.9a.55 .55 0 0 1 .4 .5 .55 .55 0 0 1-.3 .6l-.2 .2a.75 .75 0 0 1 .1-1.3zM189 293.2l.3-.3-.1-.3-.2 .6M189.3 292.5l.1-.2a.79 .79 0 0 1-.3 1.3l-.1-.5zM190 289.7l.1 .2-.3 .5zM190 294l-.1 .7 .2-.5-.1-.2M190 289.6l.1-.1a.57 .57 0 0 1 .4 .4 .57 .57 0 0 1-.2 .6l-.3 .2a.74 .74 0 0 1 0-1.1zM190.1 293.7a.57 .57 0 0 1 .4 .5 .57 .57 0 0 1-.2 .6l-.3 .2a.75 .75 0 0 1 .1-1.3zM190.8 283.2l-.1 .7 .3-.5-.2-.1M191 282.3h.5M191 282.3l.2 .1"/>
<path d="M191 282.3l-10.4 10.1M191 283a.57 .57 0 0 1 .4 .5 .57 .57 0 0 1-.3 .5l-.2 .3a.77 .77 0 0 1 .1-1.3zM191.2 282.4l.4-.1 .1 .4v12.7l.1-.1M191.2 282.4l-10.3 10.1M191.7 281.3l-.5 .9M191.7 281.3h.2M191.7 294.9l.1 .4M191.7 295.3h.1M191.7 295.2l.1 .1M191.8 295.3h.1M191.9 281.3l-.4 1M193.5 290.6l.2-.1v.2l-.2 .4z"/>
<path d="M193.6 281l.1 .3-.2 .4zM193.6 281l-.2 .6zM193.6 290.5l-.2 .6zM203.2 281.6l.1-.6-.2 .6M203.3 281a.33 .33 0 0 1 .2 .4 .33 .33 0 0 1-.3 .2zM141.5 300.7v.4l.3 .2M141.8 301l2.1 .6M141.8 301v.3M141.8 301.3l2.1 .5M143.9 301.6v.2M146.4 301.3a3.7 3.7 0 0 1-2.5 .3M146.4 301.5a3.2 3.2 0 0 1-2.5 .3"/>
<path d="M146.4 301.3v.2M148.3 300.3l-1.9 1.2M149.6 300.1l-1.3 .2M149.6 300.1l13.9 3.8M158.4 300a.74 .74 0 0 1 1.3 .2 .83 .83 0 0 1-1.3-.2zM158.8 300.3h.6M158.8 300.2a.33 .33 0 0 1 .4-.1 .33 .33 0 0 1 .2 .3 .33 .33 0 0 1-.3 .1 .33 .33 0 0 1-.3-.3zM163.5 303.6v.3M163.8 303.6h-.3M163.8 303.9h-.3M163.8 303.5a.84 .84 0 0 1 1.3 .3l-.1 .1M163.8 303.5v.1"/>
<path d="M163.8 303.5v.4M165 303.9l.1 .1M165 303.9l.1 .4M165 303.9h.1M165.1 303.8a1.04 1.04 0 0 0-1.3 .1M165.1 304l9.4 2.6M165.1 304v.3M165.1 304.3l9.4 2.6M173.9 304.2a.73 .73 0 0 1 .8-.3 .73 .73 0 0 1 .5 .6 .81 .81 0 0 1-1.3-.3zM174.3 304.4a.33 .33 0 0 1 .3-.1 .33 .33 0 0 1 .3 .3 .33 .33 0 0 1-.4 .1 .33 .33 0 0 1-.2-.3zM174.3 304.5h.6M174.5 306.6v.3"/>
<path d="M174.8 306.3l.2 .1-.1 .1M174.8 306.3l-.3 .3M174.8 306.3v.3M174.8 306.6l-.3 .3M174.8 306.6h.1M174.9 306.5l-.1 .6 3.6 1M174.9 306.5l3.5 1M176.7 306.5l.4-.2 .9 .2M176.7 306.2a.76 .76 0 0 1 1.3 .3 .83 .83 0 0 1-1.3-.2zM177.8 300.4a.76 .76 0 0 1 1.2 .4 .83 .83 0 0 1-1.3-.3zM178 300.7a.33 .33 0 0 1 .4-.1 .33 .33 0 0 1 .2 .3 .33 .33 0 0 1-.3 .1 .33 .33 0 0 1-.3-.3zM178 300.9h.7"/>
<path d="M178.4 307.5v.6M178.4 307.8h.1M178.6 307.7l1.4 .4M178.6 307.7v.3l1.4 .4M178.6 308l-.2 .1M178.6 307.4h.3l-.3 .3M178.6 307.4l-.2 .1M178.6 307.4v.2M178.6 307.6l-.2 .2M178.6 307.6h.1M180 308.1v.3M180.1 308l-.1 .1"/>
<path d="M180.1 306.9v1.1M180.1 306.9l.3 .1M180.1 308l.3 .1M180.1 307.9l-.1 .2M180.2 306.6l-.1 .3M180.2 306.6l.3 .1M180.3 306.4l-.1 .2M180.3 306.4h.3M180.4 308.1l-.1 .2-.3 .1M180.4 307v1.1M180.5 306.7l-.1 .3M180.6 306.4l-.1 .3"/>
<path d="M182.9 302.6l.3 .1M182.9 302.6l-1.4 1.3"/>
<circle cx="176.3" cy="181.7" r="4.8"/>
<circle cx="208" cy="181.7" r="4.8"/>
<circle cx="164.3" cy="237.4" r=".27"/>
<circle cx="178.1" cy="225.2" r=".13"/>
<circle cx="191.7" cy="228.9" r=".12"/>
<circle cx="223.1" cy="237.4" r=".12"/>
<circle cx="263.7" cy="236.6" r="4.8"/>
<circle cx="161.9" cy="259" r=".27"/>
<circle cx="183.3" cy="257.4" r=".27"/>
<circle cx="185.5" cy="255.3" r=".27"/>
<circle cx="204.8" cy="255.8" r=".27"/>
<circle cx="207" cy="253.7" r=".27"/>
<circle cx="124.7" cy="276" r=".27"/>
<circle cx="140.4" cy="260.7" r=".27"/>
<circle cx="144" cy="276.5" r=".27"/>
<circle cx="165.4" cy="274.9" r=".27"/>
<circle cx="143.7" cy="296.1" r=".27"/>
</g>
<path d="M502.8 405.8h81.2" fill="none" stroke="#c0c0c0" stroke-width=".28"/>
<g fill="none" stroke="#c0c0c0" stroke-width=".35">
<path d="M52 5v5M102 5v5M152 5v5M202 5v5M252 5v5M302 5v10M352 5v5M402 5v5M452 5v5M502 5v5M552 5v5M15 60h5"/>
<path d="M584 60h5M15 110h5M584 110h5M15 160h5M584 160h5M15 210h10M579 210h10M15 260h5M584 260h5M15 310h5M584 310h5M15 360h5"/>
<path d="M584 360h5M52 410v5M102 410v5M152 410v5M202 410v5M252 410v5M302 410v5M352 410v5M402 410v5M452 410v5M502 410v5M552 410v5"/>
</g>
<path d="M484.6 354.8v25.5M502.8 354.8v55.2M554.8 354.8v6.4M584 354.8h-125.4v55.2M458.6 371.8h125.4M458.6 376h44.2M502.8 361.2h81.2M458.6 380.3h44.2M458.6 393h125.4M547 405.8v4.2" fill="none" stroke="#c0c0c0" stroke-width=".5"/>
<path d="M15 5h574v410h-574zM20 10h564v400h-564z" fill="none" stroke="#c0c0c0" stroke-width=".7"/>
<path d="M181 219.2l1-.2v3.4zM212.2 220.6l1-.1-.1 3.4zM223.1 238l3.2-.6 .1 1z" fill="#000"/>
<g font-size="6.3">
<text x="41.5" y="26.7">Notes</text>
<text x="41.5" y="34">1. ALL DIMENSIONS ARE MM</text>
<text x="41.5" y="41.3">2. THE MATERIALS AND MANUFACTURING METHODS USED MUST</text>
<text x="41.5" y="48.7">COMPLY WITH ROHS 2002/95/EC.</text>
<text x="41.5" y="56">3. ALL DIMENSIONS SHOWN SHALL BE CONSIDERED CRITICAL</text>
<text x="41.5" y="63.3">TO FUNCTION AND CHECKED DURING FIRST ARTICLE</text>
<text x="41.5" y="70.7">INSPECTION.</text>
<text x="41.5" y="78">4.ALL CUT/SHARP EDGES WILL BE TREATED FOR OXYDATION</text>
<text x="41.5" y="85.4">PREVENTION.</text>
<text x="41.5" y="92.7">5. COMPONENT SHALL BE CLEAN AND FREE FROM FOREIGN</text>
<text x="41.5" y="100.1">MATERIAL. DIRT,OIL,GREASE,OR OTHER CONTAMINANTS ARE</text>
<text x="41.5" y="107.4">NOT ALLOWED</text>
</g>
<text font-size="5.6" x="521.2" y="384.5">cubby19_base</text>
<g font-size="5.3">
<text x="33.1" y="9.5">12</text>
<text x="74.1" y="9.5">11</text>
<text x="124.1" y="9.5">10</text>
<text x="175.6" y="9.5">9</text>
<text x="225.6" y="9.5">8</text>
<text x="275.6" y="9.5">7</text>
<text x="325.6" y="9.5">6</text>
<text x="375.6" y="9.5">5</text>
<text x="425.6" y="9.5">4</text>
<text x="475.6" y="9.5">3</text>
<text x="525.6" y="9.5">2</text>
<text x="566.6" y="9.5">1</text>
<text x="15.7" y="37">H</text>
<text x="584.7" y="37">H</text>
<text x="15.2" y="87">G</text>
<text x="584.2" y="87">G</text>
<text x="16.2" y="137">F</text>
<text x="585.2" y="137">F</text>
<text x="16.1" y="187">E</text>
<text x="585.1" y="187">E</text>
<text x="15.5" y="237">D</text>
<text x="584.5" y="237">D</text>
<text x="15.4" y="287">C</text>
<text x="584.4" y="287">C</text>
<text x="16" y="337.1">B</text>
<text x="585" y="337.1">B</text>
<text x="15.5" y="387">A</text>
<text x="584.5" y="387">A</text>
<text x="33.1" y="414.5">12</text>
<text x="74.1" y="414.5">11</text>
<text x="124.1" y="414.5">10</text>
<text x="175.6" y="414.5">9</text>
<text x="225.6" y="414.5">8</text>
<text x="275.6" y="414.5">7</text>
<text x="325.6" y="414.5">6</text>
<text x="375.6" y="414.5">5</text>
<text x="425.6" y="414.5">4</text>
<text x="475.6" y="414.5">3</text>
<text x="525.6" y="414.5">2</text>
<text x="566.6" y="414.5">1</text>
</g>
<g font-size="4.7">
<text x="175.1" y="183.4">3</text>
<text x="206.7" y="183.4">1</text>
<text x="262.4" y="238.3">2</text>
<text x="331" y="239.8">No.</text>
<text x="326" y="244.3">ARTICLE</text>
<text x="350.6" y="242.1">NUMERO DE PIECE</text>
<text x="418" y="242.1">Part number</text>
<text x="550.4" y="242.1">QTE</text>
<text x="409.8" y="250.4">C19_0201_0101_001</text>
<text x="422" y="261.2">SKC_F1.5</text>
<text x="487.6" y="261.2">Keyhole standoff</text>
<text x="423.8" y="273.5">F_M3_1</text>
<text x="487.8" y="273.5">Inserted flush nut</text>
<text x="525.1" y="399.7">C19_0100_001</text>
</g>
<g font-size="4.2">
<text x="493.3" y="241.9">DESCRIPTION</text>
<text x="333.7" y="250.3">1</text>
<text x="348.3" y="250.3">cubby19_base</text>
<text x="553.5" y="250.3">1</text>
<text x="348.3" y="257">SKC-F1.5-</text>
<text x="333.7" y="261.1">2</text>
<text x="348.3" y="261.1">PennEngineering_key</text>
<text x="553.5" y="261.1">6</text>
<text x="348.3" y="265.2">hole</text>
<text x="333.7" y="273.3">3</text>
<text x="348.3" y="271.3">F-M3-1-</text>
<text x="348.3" y="275.4">PennEngineering</text>
<text x="553.5" y="273.3">2</text>
<text x="569.3" y="359.6">B</text>
</g>
<text font-size="2.8" x="512.3" y="408.6">1:5</text>
<text font-size="2.1" x="503.7" y="374.6">TITLE</text>
<g font-size="2">
<text x="460.8" y="357.6">FINISH:</text>
<text x="516.6" y="359">DO NOT SCALE DRAWING</text>
<text x="557.3" y="359.2">REVISION</text>
<text x="486.9" y="361.1">DEBURR AND</text>
<text x="486.9" y="363.6">BREAK SHARP</text>
<text x="506" y="364.6">UNLESS OTHERWISE SPECIFIED:</text>
<text x="486.9" y="366.1">EDGES</text>
<text x="506" y="367.1">DIMENSIONS ARE IN MILLIMETERS</text>
<text x="506" y="369.6">GENERAL TOLERANCES: ISO 2768-M</text>
<text x="467.4" y="374.6">NAME</text>
<text x="491.1" y="374.6">DATE</text>
<text x="465.5" y="378.7">JJ Chanut</text>
<text x="488.4" y="378.6">11/23/2021</text>
<text x="459.6" y="395.5">MATERIAL:</text>
<text x="504" y="395.5">PART NUMBER</text>
<text x="504.1" y="408.6">SCALE:</text>
<text x="548.5" y="408.6">SHEET 1 OF 2</text>
</g>
</svg>
